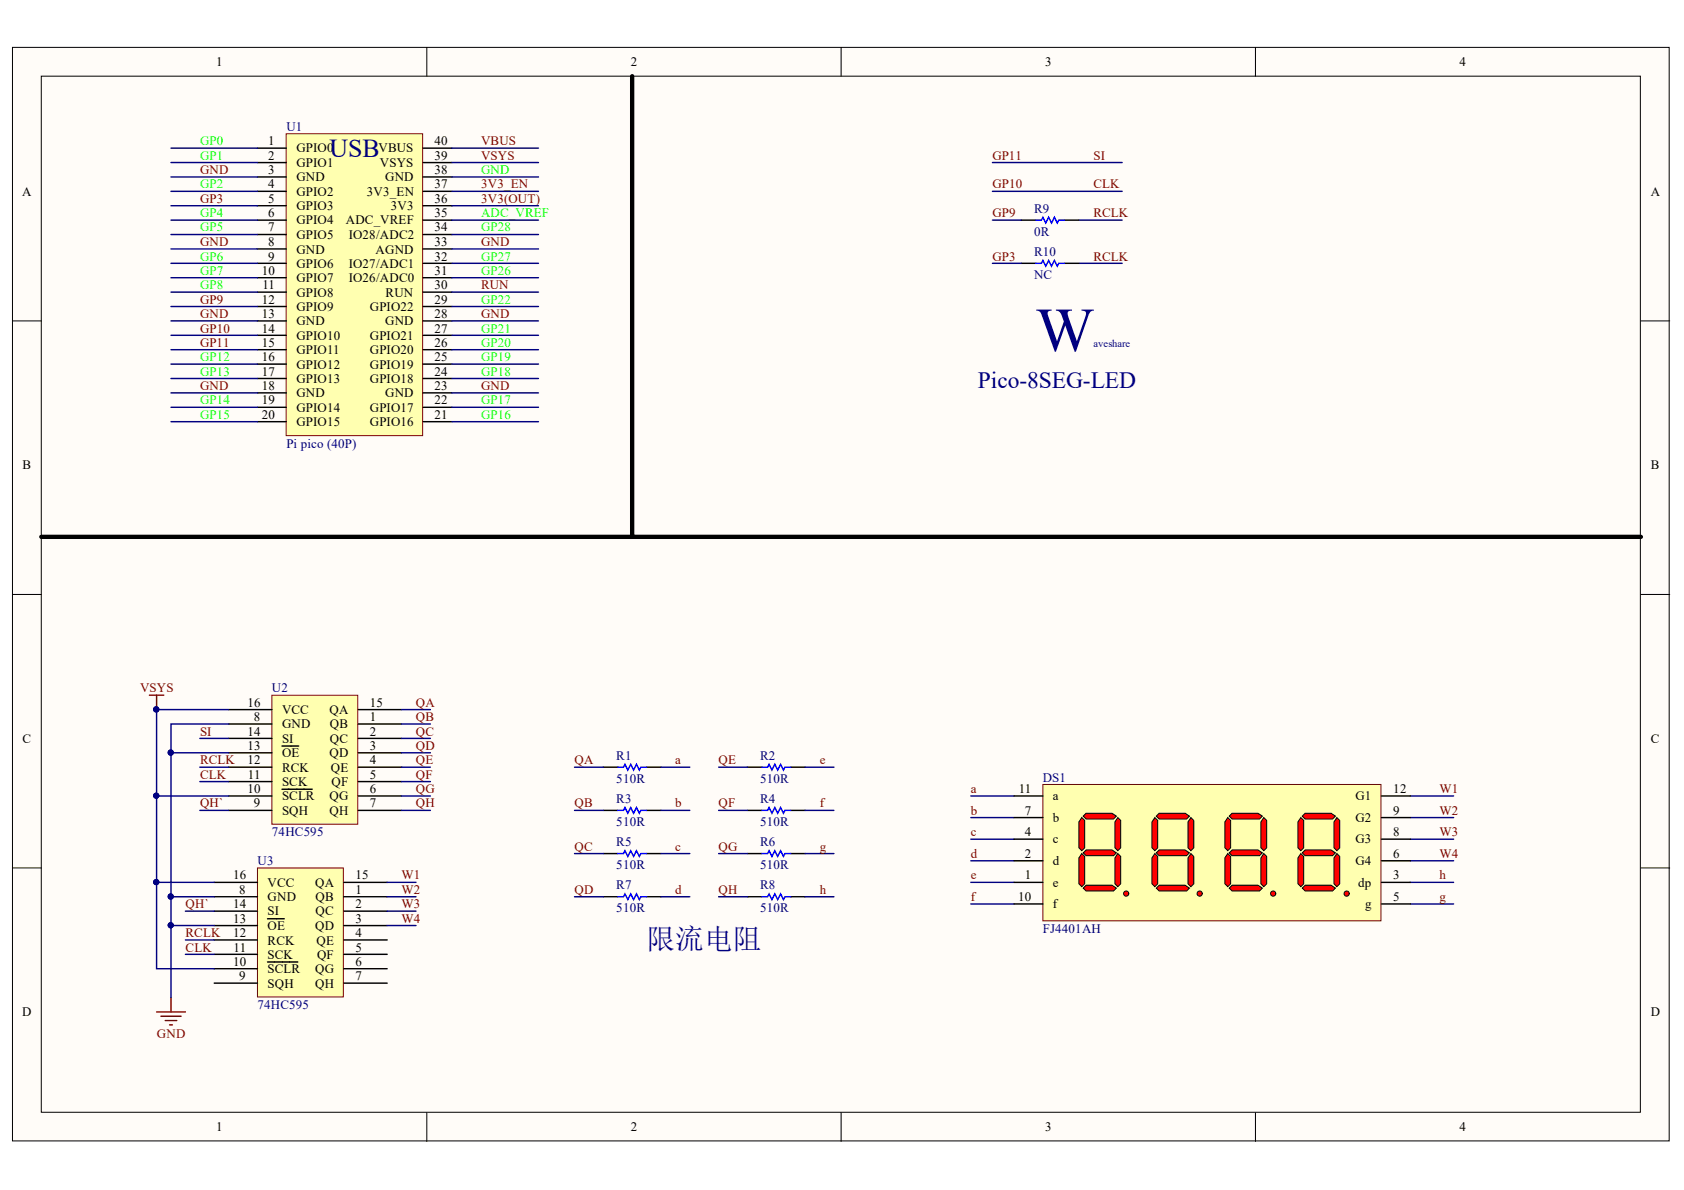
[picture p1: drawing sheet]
<svg xmlns="http://www.w3.org/2000/svg" width="297mm" height="210mm" viewBox="0 0 297 210" stroke-linecap="round" stroke-linejoin="round" font-family="sans-serif">
<g fill="#fffcf8" stroke="#000" stroke-width=".18">
<path d="M2.2 8.4h292.2v192.8h-292.2z"/>
<path d="M7.3 13.4h282v182.8h-282z"/>
</g>
<path d="M75.3 8.4v5M148.4 8.4v5M221.4 8.4v5M2.2 56.6h5.1M289.4 56.6h5.1M2.2 104.9h5.1M289.4 104.9h5.1M2.2 153.1h5.1M289.4 153.1h5.1M75.3 196.3v5M148.4 196.3v5M221.4 196.3v5" fill="none" stroke="#000" stroke-width=".18"/>
<path d="M48 122.6h15.1v22.8h-15.1z" fill="#ffffb0" stroke="#800000" stroke-width=".18"/>
<g fill="none" stroke="#000" stroke-width=".25">
<path d="M40.3 127.7h7.7M40.3 130.2h7.7M40.3 132.8h7.7M40.3 135.3h7.7M40.3 137.9h7.7M40.3 125.2h7.7M49.7 139.2h5.4M49.7 131.6h3M63.2 127.7h7.6M63.2 130.2h7.6M63.2 132.8h7.6M63.2 135.3h7.6"/>
<path d="M63.2 137.9h7.6M63.2 125.2h7.6M40.3 140.4h7.7M40.3 142.9h7.7M63.2 140.4h7.6M63.2 142.9h7.6"/>
</g>
<path d="M50.5 23.6h24v53.2h-24z" fill="#ffffb0" stroke="#800000" stroke-width=".18"/>
<g fill="none" stroke="#000" stroke-width=".25">
<path d="M45.4 26.1h5.1M45.4 28.7h5.1M45.4 31.2h5.1M45.4 33.8h5.1M45.4 36.3h5.1M45.4 38.8h5.1M74.6 26.1h5.1M74.6 28.7h5.1M74.6 31.2h5.1M74.6 33.8h5.1M74.6 36.3h5.1M74.6 38.8h5.1"/>
<path d="M45.4 41.4h5.1M45.4 43.9h5.1M45.4 46.4h5.1M45.4 49h5.1M45.4 51.5h5.1M45.4 54.1h5.1M45.4 56.6h5.1M45.4 59.1h5.1M74.6 41.4h5.1M74.6 43.9h5.1M74.6 46.4h5.1M74.6 49h5.1"/>
<path d="M74.6 51.5h5.1M74.6 54.1h5.1M74.6 56.6h5.1M74.6 59.1h5.1M45.4 61.7h5.1M45.4 64.2h5.1M45.4 66.8h5.1M45.4 69.3h5.1M45.4 71.8h5.1M45.4 74.4h5.1M74.6 61.7h5.1M74.6 64.2h5.1"/>
<path d="M74.6 66.8h5.1M74.6 69.3h5.1M74.6 71.8h5.1M74.6 74.4h5.1M106.4 135.3h2.6M114 135.3h2.6M131.8 135.3h2.6M139.5 135.3h2.5M106.4 158.2h2.6M106.4 142.9h2.6M106.4 150.6h2.6M114 158.2h2.6"/>
<path d="M114 142.9h2.6M114 150.6h2.6M131.8 158.2h2.6M131.8 142.9h2.6M131.8 150.6h2.6M139.5 158.2h2.5M139.5 142.9h2.5M139.5 150.6h2.5"/>
</g>
<g fill="none" stroke="#000080" stroke-width=".25">
<path d="M30.2 26.1h15.2M30.2 28.7h15.2M30.2 31.2h15.2M30.2 33.8h15.2M30.2 36.3h15.2M30.2 38.8h15.2M79.7 26.1h15.3M79.7 28.7h15.3M79.7 31.2h15.3M79.7 33.8h15.3M79.7 36.3h15.3M79.7 38.8h15.3"/>
<path d="M175.1 28.7h22.8M175.1 33.8h22.8M30.2 41.4h15.2M30.2 43.9h15.2M30.2 46.4h15.2M30.2 49h15.2M30.2 51.5h15.2M30.2 54.1h15.2M30.2 56.6h15.2M30.2 59.1h15.2M79.7 41.4h15.3M79.7 43.9h15.3"/>
<path d="M79.7 46.4h15.3M79.7 49h15.3M79.7 51.5h15.3M79.7 54.1h15.3M79.7 56.6h15.3M79.7 59.1h15.3M30.2 61.7h15.2M30.2 64.2h15.2M30.2 66.8h15.2M30.2 69.3h15.2M30.2 74.4h15.2M79.7 61.7h15.3"/>
<path d="M79.7 64.2h15.3M79.7 66.8h15.3M79.7 69.3h15.3M79.7 71.8h15.3M79.7 74.4h15.3M35.2 130.2h5.1M35.2 135.3h5.1M35.2 137.9h5.1M70.8 125.2h5.1M70.8 127.7h5.1M70.8 130.2h5.1M70.8 132.8h5.1"/>
<path d="M70.8 135.3h5.1M70.8 137.9h5.1M101.3 135.3h5.1M116.6 135.3h5.1M126.8 135.3h5M142 135.3h5.1M35.2 142.9h5.1M70.8 140.4h5.1M70.8 142.9h5.1M101.3 142.9h5.1M101.3 150.6h5.1M101.3 158.2h5.1"/>
<path d="M116.6 142.9h5.1M116.6 150.6h5.1M116.6 158.2h5.1M126.8 142.9h5M126.8 150.6h5M126.8 158.2h5M142 142.9h5.1M142 150.6h5.1M142 158.2h5.1M171.2 140.4h7.7M171.2 144.2h7.7M171.2 148h7.7"/>
<path d="M171.2 151.8h7.7M171.2 155.6h7.7M171.2 159.4h7.7M248.8 140.4h7.6M248.8 144.2h7.6M248.8 148h7.6M248.8 151.8h7.6M248.8 155.6h7.6M248.8 159.4h7.6"/>
</g>
<path d="M30.2 71.8h15.2" fill="none" stroke="#11037f" stroke-width=".25"/>
<path d="M109 135.3h1l.2-.5 .5 1 .6-1 .5 1 .5-1 .5 1 .2-.5h1M134.4 135.3h1l.3-.5 .5 1 .5-1 .5 1 .5-1 .5 1 .2-.5h1.1M109 158.2h1l.2-.5 .5 1 .6-1 .5 1 .5-1 .5 1 .2-.5h1M109 150.6h1l.2-.5 .5 1 .6-1 .5 1 .5-1 .5 1 .2-.5h1M109 142.9h1l.2-.5 .5 1.1 .6-1.1 .5 1.1 .5-1.1 .5 1.1 .2-.6h1M134.4 142.9h1l.3-.5 .5 1.1 .5-1.1 .5 1.1 .5-1.1 .5 1.1 .2-.6h1.1M134.4 150.6h1l.3-.5 .5 1 .5-1 .5 1 .5-1 .5 1 .2-.5h1.1M134.4 158.2h1l.3-.5 .5 1 .5-1 .5 1 .5-1 .5 1 .2-.5h1.1" fill="none" stroke="#00f" stroke-width=".25"/>
<path d="M45.4 153.1h15.2v22.8h-15.2z" fill="#ffffb0" stroke="#800000" stroke-width=".18"/>
<g fill="none" stroke="#000" stroke-width=".25">
<path d="M37.8 158.2h7.6M37.8 155.6h7.6M60.7 158.2h7.6M60.7 155.6h7.6M37.8 160.7h7.6M37.8 163.3h7.6M37.8 165.8h7.6M37.8 168.3h7.6M37.8 170.9h7.6M37.8 173.4h7.6M47.2 169.7h5.3M47.2 162.1h2.9"/>
<path d="M60.7 160.7h7.6M60.7 163.3h7.6M60.7 165.8h7.6M60.7 168.3h7.6M60.7 170.9h7.6M60.7 173.4h7.6"/>
</g>
<g fill="none" stroke="#000080" stroke-width=".25">
<path d="M30.2 132.8v43.2M40.3 125.2h-12.7v15.2h12.7M40.3 127.7h-10.1v5.1h10.1M27.6 140.4v30.5h10.2M27.6 155.6h10.2M30.2 158.2h7.6M68.3 155.6h5.1M68.3 158.2h5.1M30.2 163.3h7.6M32.7 160.7h5.1M32.7 165.8h5.1M32.7 168.3h5.1"/>
<path d="M68.3 160.7h5.1M68.3 163.3h5.1"/>
</g>
<path d="M26.3 122.6h2.6M27.6 122.6v2.6M27.6 178.5h5.1M28.4 179.3h3.5M30.2 176v2.5M29.1 180h2.1M29.9 180.8h.5" fill="none" stroke="#800000" stroke-width=".25"/>
<g fill="#000080" stroke="#000080" stroke-width=".18">
<circle cx="27.6" cy="125.1" r=".47"/>
<circle cx="27.6" cy="140.4" r=".46"/>
<circle cx="30.1" cy="132.7" r=".46"/>
<circle cx="27.6" cy="155.6" r=".46"/>
<circle cx="30.1" cy="158.1" r=".46"/>
<circle cx="30.1" cy="163.2" r=".46"/>
</g>
<path d="M111.5 13.4v81.3h177.9M7.3 94.7h104.2" fill="none" stroke="#000" stroke-width=".76"/>
<path d="M184 138.4h59.6v24h-59.6z" fill="#ffffb0" stroke="#800000" stroke-width=".18"/>
<path d="M178.9 155.6h5.1M178.9 151.8h5.1M178.9 148h5.1M178.9 159.4h5.1M178.9 144.2h5.1M243.7 155.6h5.1M243.7 151.8h5.1M243.7 148h5.1M243.7 159.4h5.1M243.7 144.2h5.1" fill="none" stroke="#000" stroke-width=".25"/>
<circle cx="198.6" cy="157.6" r=".46" fill="#f00" stroke="#000" stroke-width=".18"/>
<path d="M178.9 140.4h5.1M243.7 140.4h5.1" fill="none" stroke="#000" stroke-width=".25"/>
<path d="M191.1 144l.5-.5h4.6l.7 .5-.5 .5h-4.8z" fill-rule="evenodd" fill="#f00"/>
<path d="M191.1 144l.5-.5h4.6l.7 .5-.5 .5h-4.8z" fill="none" stroke="#000" stroke-width=".18"/>
<path d="M190.8 144.2l.5 .5v4.8l-.5 .6-.5-.6v-4.5z" fill-rule="evenodd" fill="#f00"/>
<path d="M190.8 144.2l.5 .5v4.8l-.5 .6-.5-.6v-4.5z" fill="none" stroke="#000" stroke-width=".18"/>
<path d="M197.2 144.2l.5 .5v4.8l-.5 .6-.5-.6v-4.5z" fill-rule="evenodd" fill="#f00"/>
<path d="M197.2 144.2l.5 .5v4.8l-.5 .6-.5-.6v-4.5z" fill="none" stroke="#000" stroke-width=".18"/>
<path d="M191.1 150.4l.5-.5h4.6l.7 .5-.5 .5h-4.8z" fill-rule="evenodd" fill="#f00"/>
<path d="M191.1 150.4l.5-.5h4.6l.7 .5-.5 .5h-4.8z" fill="none" stroke="#000" stroke-width=".18"/>
<path d="M190.8 150.6l.5 .5v4.8l-.5 .5-.5-.5v-4.6z" fill-rule="evenodd" fill="#f00"/>
<path d="M190.8 150.6l.5 .5v4.8l-.5 .5-.5-.5v-4.6z" fill="none" stroke="#000" stroke-width=".18"/>
<path d="M197.2 150.6l.5 .5v4.8l-.5 .5-.5-.5v-4.6z" fill-rule="evenodd" fill="#f00"/>
<path d="M197.2 150.6l.5 .5v4.8l-.5 .5-.5-.5v-4.6z" fill="none" stroke="#000" stroke-width=".18"/>
<path d="M191.1 156.7l.5-.6h4.6l.7 .6-.5 .5h-4.8z" fill-rule="evenodd" fill="#f00"/>
<path d="M191.1 156.7l.5-.6h4.6l.7 .6-.5 .5h-4.8z" fill="none" stroke="#000" stroke-width=".18"/>
<circle cx="211.6" cy="157.6" r=".46" fill="#f00" stroke="#000" stroke-width=".18"/>
<path d="M204 144l.5-.5h4.5l.8 .5-.5 .5h-4.8z" fill-rule="evenodd" fill="#f00"/>
<path d="M204 144l.5-.5h4.5l.8 .5-.5 .5h-4.8z" fill="none" stroke="#000" stroke-width=".18"/>
<path d="M203.7 144.2l.5 .5v4.8l-.5 .6-.5-.6v-4.5z" fill-rule="evenodd" fill="#f00"/>
<path d="M203.7 144.2l.5 .5v4.8l-.5 .6-.5-.6v-4.5z" fill="none" stroke="#000" stroke-width=".18"/>
<path d="M210.1 144.2l.5 .5v4.8l-.5 .6-.6-.6v-4.5z" fill-rule="evenodd" fill="#f00"/>
<path d="M210.1 144.2l.5 .5v4.8l-.5 .6-.6-.6v-4.5z" fill="none" stroke="#000" stroke-width=".18"/>
<path d="M204 150.4l.5-.5h4.5l.8 .5-.5 .5h-4.8z" fill-rule="evenodd" fill="#f00"/>
<path d="M204 150.4l.5-.5h4.5l.8 .5-.5 .5h-4.8z" fill="none" stroke="#000" stroke-width=".18"/>
<path d="M203.7 150.6l.5 .5v4.8l-.5 .5-.5-.5v-4.6z" fill-rule="evenodd" fill="#f00"/>
<path d="M203.7 150.6l.5 .5v4.8l-.5 .5-.5-.5v-4.6z" fill="none" stroke="#000" stroke-width=".18"/>
<path d="M210.1 150.6l.5 .5v4.8l-.5 .5-.6-.5v-4.6z" fill-rule="evenodd" fill="#f00"/>
<path d="M210.1 150.6l.5 .5v4.8l-.5 .5-.6-.5v-4.6z" fill="none" stroke="#000" stroke-width=".18"/>
<path d="M204 156.7l.5-.6h4.5l.8 .6-.5 .5h-4.8z" fill-rule="evenodd" fill="#f00"/>
<path d="M204 156.7l.5-.6h4.5l.8 .6-.5 .5h-4.8z" fill="none" stroke="#000" stroke-width=".18"/>
<circle cx="224.6" cy="157.6" r=".46" fill="#f00" stroke="#000" stroke-width=".18"/>
<path d="M216.8 144l.5-.5h4.6l.8 .5-.5 .5h-4.9z" fill-rule="evenodd" fill="#f00"/>
<path d="M216.8 144l.5-.5h4.6l.8 .5-.5 .5h-4.9z" fill="none" stroke="#000" stroke-width=".18"/>
<path d="M216.6 144.2l.5 .5v4.8l-.5 .6-.5-.6v-4.5z" fill-rule="evenodd" fill="#f00"/>
<path d="M216.6 144.2l.5 .5v4.8l-.5 .6-.5-.6v-4.5z" fill="none" stroke="#000" stroke-width=".18"/>
<path d="M222.9 144.2l.5 .5v4.8l-.5 .6-.5-.6v-4.5z" fill-rule="evenodd" fill="#f00"/>
<path d="M222.9 144.2l.5 .5v4.8l-.5 .6-.5-.6v-4.5z" fill="none" stroke="#000" stroke-width=".18"/>
<path d="M216.8 150.4l.5-.5h4.6l.8 .5-.5 .5h-4.9z" fill-rule="evenodd" fill="#f00"/>
<path d="M216.8 150.4l.5-.5h4.6l.8 .5-.5 .5h-4.9z" fill="none" stroke="#000" stroke-width=".18"/>
<path d="M216.6 150.6l.5 .5v4.8l-.5 .5-.5-.5v-4.6z" fill-rule="evenodd" fill="#f00"/>
<path d="M216.6 150.6l.5 .5v4.8l-.5 .5-.5-.5v-4.6z" fill="none" stroke="#000" stroke-width=".18"/>
<path d="M222.9 150.6l.5 .5v4.8l-.5 .5-.5-.5v-4.6z" fill-rule="evenodd" fill="#f00"/>
<path d="M222.9 150.6l.5 .5v4.8l-.5 .5-.5-.5v-4.6z" fill="none" stroke="#000" stroke-width=".18"/>
<path d="M216.8 156.7l.5-.6h4.6l.8 .6-.5 .5h-4.9z" fill-rule="evenodd" fill="#f00"/>
<path d="M216.8 156.7l.5-.6h4.6l.8 .6-.5 .5h-4.9z" fill="none" stroke="#000" stroke-width=".18"/>
<path d="M229.7 144l.5-.5h4.6l.8 .5-.6 .5h-4.8z" fill-rule="evenodd" fill="#f00"/>
<path d="M229.7 144l.5-.5h4.6l.8 .5-.6 .5h-4.8z" fill="none" stroke="#000" stroke-width=".18"/>
<path d="M229.5 144.2l.5 .5v4.8l-.5 .6-.6-.6v-4.5z" fill-rule="evenodd" fill="#f00"/>
<path d="M229.5 144.2l.5 .5v4.8l-.5 .6-.6-.6v-4.5z" fill="none" stroke="#000" stroke-width=".18"/>
<path d="M235.8 144.2l.5 .5v4.8l-.5 .6-.5-.6v-4.5z" fill-rule="evenodd" fill="#f00"/>
<path d="M235.8 144.2l.5 .5v4.8l-.5 .6-.5-.6v-4.5z" fill="none" stroke="#000" stroke-width=".18"/>
<path d="M229.7 150.4l.5-.5h4.6l.8 .5-.6 .5h-4.8z" fill-rule="evenodd" fill="#f00"/>
<path d="M229.7 150.4l.5-.5h4.6l.8 .5-.6 .5h-4.8z" fill="none" stroke="#000" stroke-width=".18"/>
<path d="M229.5 150.6l.5 .5v4.8l-.5 .5-.6-.5v-4.6z" fill-rule="evenodd" fill="#f00"/>
<path d="M229.5 150.6l.5 .5v4.8l-.5 .5-.6-.5v-4.6z" fill="none" stroke="#000" stroke-width=".18"/>
<path d="M235.8 150.6l.5 .5v4.8l-.5 .5-.5-.5v-4.6z" fill-rule="evenodd" fill="#f00"/>
<path d="M235.8 150.6l.5 .5v4.8l-.5 .5-.5-.5v-4.6z" fill="none" stroke="#000" stroke-width=".18"/>
<path d="M229.7 156.7l.5-.6h4.6l.8 .6-.6 .5h-4.8z" fill-rule="evenodd" fill="#f00"/>
<path d="M229.7 156.7l.5-.6h4.6l.8 .6-.6 .5h-4.8z" fill="none" stroke="#000" stroke-width=".18"/>
<circle cx="237.5" cy="157.6" r=".46" fill="#f00" stroke="#000" stroke-width=".18"/>
<path d="M175.1 38.8h5M190.3 38.8h7.6M175.1 46.4h5M190.3 46.4h7.6" fill="none" stroke="#000080" stroke-width=".25"/>
<path d="M180.1 38.8h2.6M187.8 38.8h2.5M180.1 46.4h2.6M187.8 46.4h2.5" fill="none" stroke="#000" stroke-width=".25"/>
<path d="M182.7 38.8h1l.3-.5 .5 1 .5-1 .5 1 .5-1 .5 1 .2-.5h1.1M182.7 46.4h1l.3-.5 .5 1.1 .5-1.1 .5 1.1 .5-1.1 .5 1.1 .2-.6h1.1" fill="none" stroke="#00f" stroke-width=".25"/>
<text font-size="11" fill="#000080" x="182.7" y="61.9">W</text>
<text font-size="5.1" fill="#000080" x="114" y="167.4">限流电阻</text>
<text font-size="4.6" fill="#000080" x="58.1" y="27.6">USB</text>
<text font-size="4.1" fill="#000080" x="172.5" y="68.4">Pico-8SEG-LED</text>
<g font-size="2.3">
<text x="38.2" y="11.7">1</text>
<text x="111.2" y="11.7">2</text>
<text x="184.3" y="11.7">3</text>
<text x="257.4" y="11.7">4</text>
<text x="47.3" y="25.6">1</text>
<text x="47.3" y="28.2">2</text>
<text x="52.3" y="26.9">GPIO0</text>
<text x="52.3" y="29.4">GPIO1</text>
<text x="66.7" y="26.9">VBUS</text>
<text x="67" y="29.4">VSYS</text>
<text x="76.6" y="28.2">39</text>
<text x="76.6" y="25.6">40</text>
<text x="3.9" y="34.5">A</text>
<text x="47.3" y="30.7">3</text>
<text x="47.3" y="33.2">4</text>
<text x="47.3" y="35.8">5</text>
<text x="52.3" y="32">GND</text>
<text x="52.3" y="34.5">GPIO2</text>
<text x="64.7" y="34.5">3V3_EN</text>
<text x="67.9" y="32">GND</text>
<text x="76.6" y="35.8">36</text>
<text x="76.6" y="33.2">37</text>
<text x="76.6" y="30.7">38</text>
<text x="291.2" y="34.5">A</text>
<text x="47.3" y="38.3">6</text>
<text x="47.3" y="40.8">7</text>
<text x="52.3" y="37">GPIO3</text>
<text x="52.3" y="39.6">GPIO4</text>
<text x="61" y="39.6">ADC_VREF</text>
<text x="68.9" y="37">3V3</text>
<text x="76.6" y="40.8">34</text>
<text x="76.6" y="38.3">35</text>
<text x="47.3" y="43.5">8</text>
<text x="47.3" y="46">9</text>
<text x="52.3" y="42.1">GPIO5</text>
<text x="52.3" y="44.7">GND</text>
<text x="52.3" y="47.3">GPIO6</text>
<text x="61.5" y="47.3">IO27/ADC1</text>
<text x="61.5" y="42.1">IO28/ADC2</text>
<text x="66.2" y="44.7">AGND</text>
<text x="76.6" y="46">32</text>
<text x="76.6" y="43.5">33</text>
<text x="46.2" y="48.5">10</text>
<text x="46.2" y="53.6">12</text>
<text x="46.3" y="51.1">11</text>
<text x="52.3" y="49.8">GPIO7</text>
<text x="52.3" y="52.3">GPIO8</text>
<text x="61.5" y="49.8">IO26/ADC0</text>
<text x="68" y="52.3">RUN</text>
<text x="76.6" y="53.6">29</text>
<text x="76.6" y="51.1">30</text>
<text x="76.6" y="48.5">31</text>
<text x="46.2" y="56.1">13</text>
<text x="46.2" y="58.7">14</text>
<text x="52.3" y="54.9">GPIO9</text>
<text x="52.3" y="57.4">GND</text>
<text x="52.3" y="59.9">GPIO10</text>
<text x="65.2" y="59.9">GPIO21</text>
<text x="65.2" y="54.9">GPIO22</text>
<text x="67.9" y="57.4">GND</text>
<text x="76.6" y="58.7">27</text>
<text x="76.6" y="56.1">28</text>
<text x="46.2" y="61.2">15</text>
<text x="46.2" y="63.7">16</text>
<text x="52.3" y="62.5">GPIO11</text>
<text x="52.3" y="65">GPIO12</text>
<text x="65.2" y="65">GPIO19</text>
<text x="65.2" y="62.5">GPIO20</text>
<text x="76.6" y="63.7">25</text>
<text x="76.6" y="61.2">26</text>
<text x="46.2" y="66.3">17</text>
<text x="46.2" y="68.8">18</text>
<text x="46.2" y="71.3">19</text>
<text x="52.3" y="67.5">GPIO13</text>
<text x="52.3" y="70.1">GND</text>
<text x="65.2" y="67.5">GPIO18</text>
<text x="67.9" y="70.1">GND</text>
<text x="76.6" y="71.3">22</text>
<text x="76.6" y="68.8">23</text>
<text x="76.6" y="66.3">24</text>
<text x="46.2" y="73.9">20</text>
<text x="52.3" y="72.6">GPIO14</text>
<text x="52.3" y="75.2">GPIO15</text>
<text x="65.2" y="75.2">GPIO16</text>
<text x="65.2" y="72.6">GPIO17</text>
<text x="76.6" y="73.9">21</text>
<text x="4" y="82.8">B</text>
<text x="291.2" y="82.8">B</text>
<text x="43.7" y="124.7">16</text>
<text x="49.7" y="126">VCC</text>
<text x="58.1" y="126">QA</text>
<text x="65.2" y="124.7">15</text>
<text x="4" y="131">C</text>
<text x="43.7" y="129.8">14</text>
<text x="44.8" y="127.2">8</text>
<text x="49.7" y="131">SI</text>
<text x="49.7" y="128.5">GND</text>
<text x="58.2" y="128.5">QB</text>
<text x="58.2" y="131">QC</text>
<text x="65.2" y="127.2">1</text>
<text x="65.2" y="129.8">2</text>
<text x="291.2" y="131">C</text>
<text x="43.7" y="134.8">12</text>
<text x="43.7" y="132.3">13</text>
<text x="43.7" y="137.4">11</text>
<text x="49.7" y="136.1">RCK</text>
<text x="49.7" y="133.6">OE</text>
<text x="58.1" y="133.6">QD</text>
<text x="58.4" y="136.1">QE</text>
<text x="65.2" y="132.3">3</text>
<text x="65.2" y="134.8">4</text>
<text x="65.2" y="137.4">5</text>
<text x="43.7" y="139.9">10</text>
<text x="44.8" y="142.4">9</text>
<text x="49.7" y="141.2">SCLR</text>
<text x="49.7" y="138.6">SCK</text>
<text x="49.7" y="143.7">SQH</text>
<text x="58.1" y="141.2">QG</text>
<text x="58.1" y="143.7">QH</text>
<text x="58.5" y="138.6">QF</text>
<text x="65.2" y="139.9">6</text>
<text x="65.2" y="142.4">7</text>
<text x="179.7" y="139.9">11</text>
<text x="180.8" y="143.7">7</text>
<text x="185.7" y="141.2">a</text>
<text x="239.1" y="141.2">G1</text>
<text x="245.8" y="143.7">9</text>
<text x="245.8" y="139.9">12</text>
<text x="180.8" y="147.5">4</text>
<text x="185.7" y="148.8">c</text>
<text x="185.7" y="145">b</text>
<text x="239.1" y="148.8">G3</text>
<text x="239.1" y="145">G2</text>
<text x="245.8" y="147.5">8</text>
<text x="41.1" y="155.1">16</text>
<text x="62.7" y="155.1">15</text>
<text x="180.8" y="155.1">1</text>
<text x="180.8" y="151.3">2</text>
<text x="185.7" y="152.6">d</text>
<text x="239.1" y="152.6">G4</text>
<text x="245.8" y="155.1">3</text>
<text x="245.8" y="151.3">6</text>
<text x="41.1" y="160.2">14</text>
<text x="42.2" y="157.6">8</text>
<text x="47.2" y="161.5">SI</text>
<text x="47.2" y="156.4">VCC</text>
<text x="47.2" y="158.9">GND</text>
<text x="55.6" y="156.4">QA</text>
<text x="55.7" y="158.9">QB</text>
<text x="55.7" y="161.5">QC</text>
<text x="62.7" y="157.6">1</text>
<text x="62.7" y="160.2">2</text>
<text x="179.6" y="158.9">10</text>
<text x="185.7" y="156.4">e</text>
<text x="185.7" y="160.2">f</text>
<text x="239.6" y="156.4">dp</text>
<text x="240.8" y="160.2">g</text>
<text x="245.8" y="158.9">5</text>
<text x="41.1" y="165.3">12</text>
<text x="41.1" y="162.7">13</text>
<text x="41.2" y="167.9">11</text>
<text x="47.2" y="166.6">RCK</text>
<text x="47.2" y="164.1">OE</text>
<text x="55.6" y="164.1">QD</text>
<text x="55.8" y="166.6">QE</text>
<text x="62.7" y="162.7">3</text>
<text x="62.7" y="165.3">4</text>
<text x="62.7" y="167.9">5</text>
<text x="41.1" y="170.4">10</text>
<text x="42.2" y="172.9">9</text>
<text x="47.2" y="171.7">SCLR</text>
<text x="47.2" y="169.1">SCK</text>
<text x="55.6" y="171.7">QG</text>
<text x="55.9" y="169.1">QF</text>
<text x="62.7" y="170.4">6</text>
<text x="62.7" y="172.9">7</text>
<text x="3.9" y="179.3">D</text>
<text x="47.2" y="174.2">SQH</text>
<text x="55.6" y="174.2">QH</text>
<text x="291.2" y="179.3">D</text>
<text x="38.2" y="199.6">1</text>
<text x="111.2" y="199.6">2</text>
<text x="184.3" y="199.6">3</text>
<text x="257.4" y="199.6">4</text>
</g>
<g font-size="2.3" fill="#000080">
<text x="50.5" y="23.1">U1</text>
<text x="182.4" y="37.5">R9</text>
<text x="182.4" y="41.6">0R</text>
<text x="182.4" y="45.2">R10</text>
<text x="182.4" y="49.3">NC</text>
<text x="50.5" y="79">Pi pico (40P)</text>
<text x="48" y="122.1">U2</text>
<text x="108.7" y="134.1">R1</text>
<text x="134.1" y="134.1">R2</text>
<text x="183.9" y="137.9">DS1</text>
<text x="108.7" y="141.7">R3</text>
<text x="108.7" y="138.1">510R</text>
<text x="134.1" y="141.7">R4</text>
<text x="134.1" y="138.1">510R</text>
<text x="48" y="147.5">74HC595</text>
<text x="108.7" y="149.3">R5</text>
<text x="108.7" y="145.7">510R</text>
<text x="134.1" y="145.7">510R</text>
<text x="134.1" y="149.3">R6</text>
<text x="45.4" y="152.6">U3</text>
<text x="108.7" y="153.3">510R</text>
<text x="134.1" y="153.3">510R</text>
<text x="108.7" y="156.9">R7</text>
<text x="108.7" y="160.9">510R</text>
<text x="134.1" y="156.9">R8</text>
<text x="134.1" y="160.9">510R</text>
<text x="183.9" y="164.6">FJ4401AH</text>
<text x="45.4" y="178">74HC595</text>
</g>
<g font-size="2.3" fill="#0f0">
<text x="35.3" y="25.6">GP0</text>
<text x="35.3" y="28.2">GP1</text>
<text x="35.3" y="33.2">GP2</text>
<text x="84.9" y="30.7">GND</text>
<text x="35.3" y="38.3">GP4</text>
<text x="35.3" y="40.8">GP5</text>
<text x="84.9" y="40.8">GP28</text>
<text x="84.9" y="38.3">ADC_VREF</text>
<text x="35.3" y="46">GP6</text>
<text x="84.9" y="46">GP27</text>
<text x="35.3" y="48.5">GP7</text>
<text x="35.3" y="51.1">GP8</text>
<text x="84.9" y="53.6">GP22</text>
<text x="84.9" y="48.5">GP26</text>
<text x="84.9" y="58.7">GP21</text>
<text x="35.3" y="63.7">GP12</text>
<text x="84.9" y="63.7">GP19</text>
<text x="84.9" y="61.2">GP20</text>
<text x="35.3" y="66.3">GP13</text>
<text x="35.3" y="71.3">GP14</text>
<text x="84.9" y="71.3">GP17</text>
<text x="84.9" y="66.3">GP18</text>
<text x="35.3" y="73.9">GP15</text>
<text x="84.9" y="73.9">GP16</text>
</g>
<g font-size="2.3" fill="#800000">
<text x="84.9" y="25.6">VBUS</text>
<text x="84.9" y="28.2">VSYS</text>
<text x="175" y="28.2">GP11</text>
<text x="192.9" y="28.2">SI</text>
<text x="35.3" y="30.7">GND</text>
<text x="35.3" y="35.8">GP3</text>
<text x="84.9" y="35.8">3V3(OUT)</text>
<text x="84.9" y="33.2">3V3_EN</text>
<text x="175" y="33.2">GP10</text>
<text x="192.9" y="33.2">CLK</text>
<text x="175" y="38.3">GP9</text>
<text x="192.9" y="38.3">RCLK</text>
<text x="35.3" y="43.5">GND</text>
<text x="84.9" y="43.5">GND</text>
<text x="175" y="46">GP3</text>
<text x="192.9" y="46">RCLK</text>
<text x="35.3" y="53.6">GP9</text>
<text x="84.9" y="51.1">RUN</text>
<text x="35.3" y="56.1">GND</text>
<text x="35.3" y="58.7">GP10</text>
<text x="84.9" y="56.1">GND</text>
<text x="35.3" y="61.2">GP11</text>
<text x="35.3" y="68.8">GND</text>
<text x="84.9" y="68.8">GND</text>
<text x="24.7" y="122.1">VSYS</text>
<text x="73.3" y="124.7">QA</text>
<text x="35.3" y="129.8">SI</text>
<text x="73.3" y="127.2">QB</text>
<text x="73.3" y="129.8">QC</text>
<text x="35.3" y="137.4">CLK</text>
<text x="35.3" y="134.8">RCLK</text>
<text x="73.3" y="132.3">QD</text>
<text x="73.3" y="134.8">QE</text>
<text x="73.3" y="137.4">QF</text>
<text x="101.4" y="134.8">QA</text>
<text x="119.1" y="134.8">a</text>
<text x="126.7" y="134.8">QE</text>
<text x="144.6" y="134.8">e</text>
<text x="35.3" y="142.4">QH`</text>
<text x="73.3" y="139.9">QG</text>
<text x="73.3" y="142.4">QH</text>
<text x="101.4" y="142.4">QB</text>
<text x="119.1" y="142.4">b</text>
<text x="126.7" y="142.4">QF</text>
<text x="144.6" y="142.4">f</text>
<text x="171.2" y="139.9">a</text>
<text x="171.2" y="143.7">b</text>
<text x="253.9" y="143.7">W2</text>
<text x="253.9" y="139.9">W1</text>
<text x="171.2" y="147.5">c</text>
<text x="253.9" y="147.5">W3</text>
<text x="70.8" y="155.1">W1</text>
<text x="101.4" y="150">QC</text>
<text x="119.1" y="150">c</text>
<text x="126.7" y="150">QG</text>
<text x="144.6" y="150">g</text>
<text x="171.2" y="151.3">d</text>
<text x="171.2" y="155.1">e</text>
<text x="253.9" y="155.1">h</text>
<text x="253.9" y="151.3">W4</text>
<text x="32.7" y="160.2">QH`</text>
<text x="70.8" y="157.6">W2</text>
<text x="70.8" y="160.2">W3</text>
<text x="101.4" y="157.6">QD</text>
<text x="119.1" y="157.6">d</text>
<text x="126.7" y="157.6">QH</text>
<text x="144.6" y="157.6">h</text>
<text x="171.2" y="158.9">f</text>
<text x="253.9" y="158.9">g</text>
<text x="32.7" y="165.3">RCLK</text>
<text x="32.7" y="167.9">CLK</text>
<text x="70.8" y="162.7">W4</text>
<text x="27.7" y="183.1">GND</text>
</g>
<text font-size="1.9" fill="#000080" x="192.9" y="61.3">aveshare</text>
</svg>
